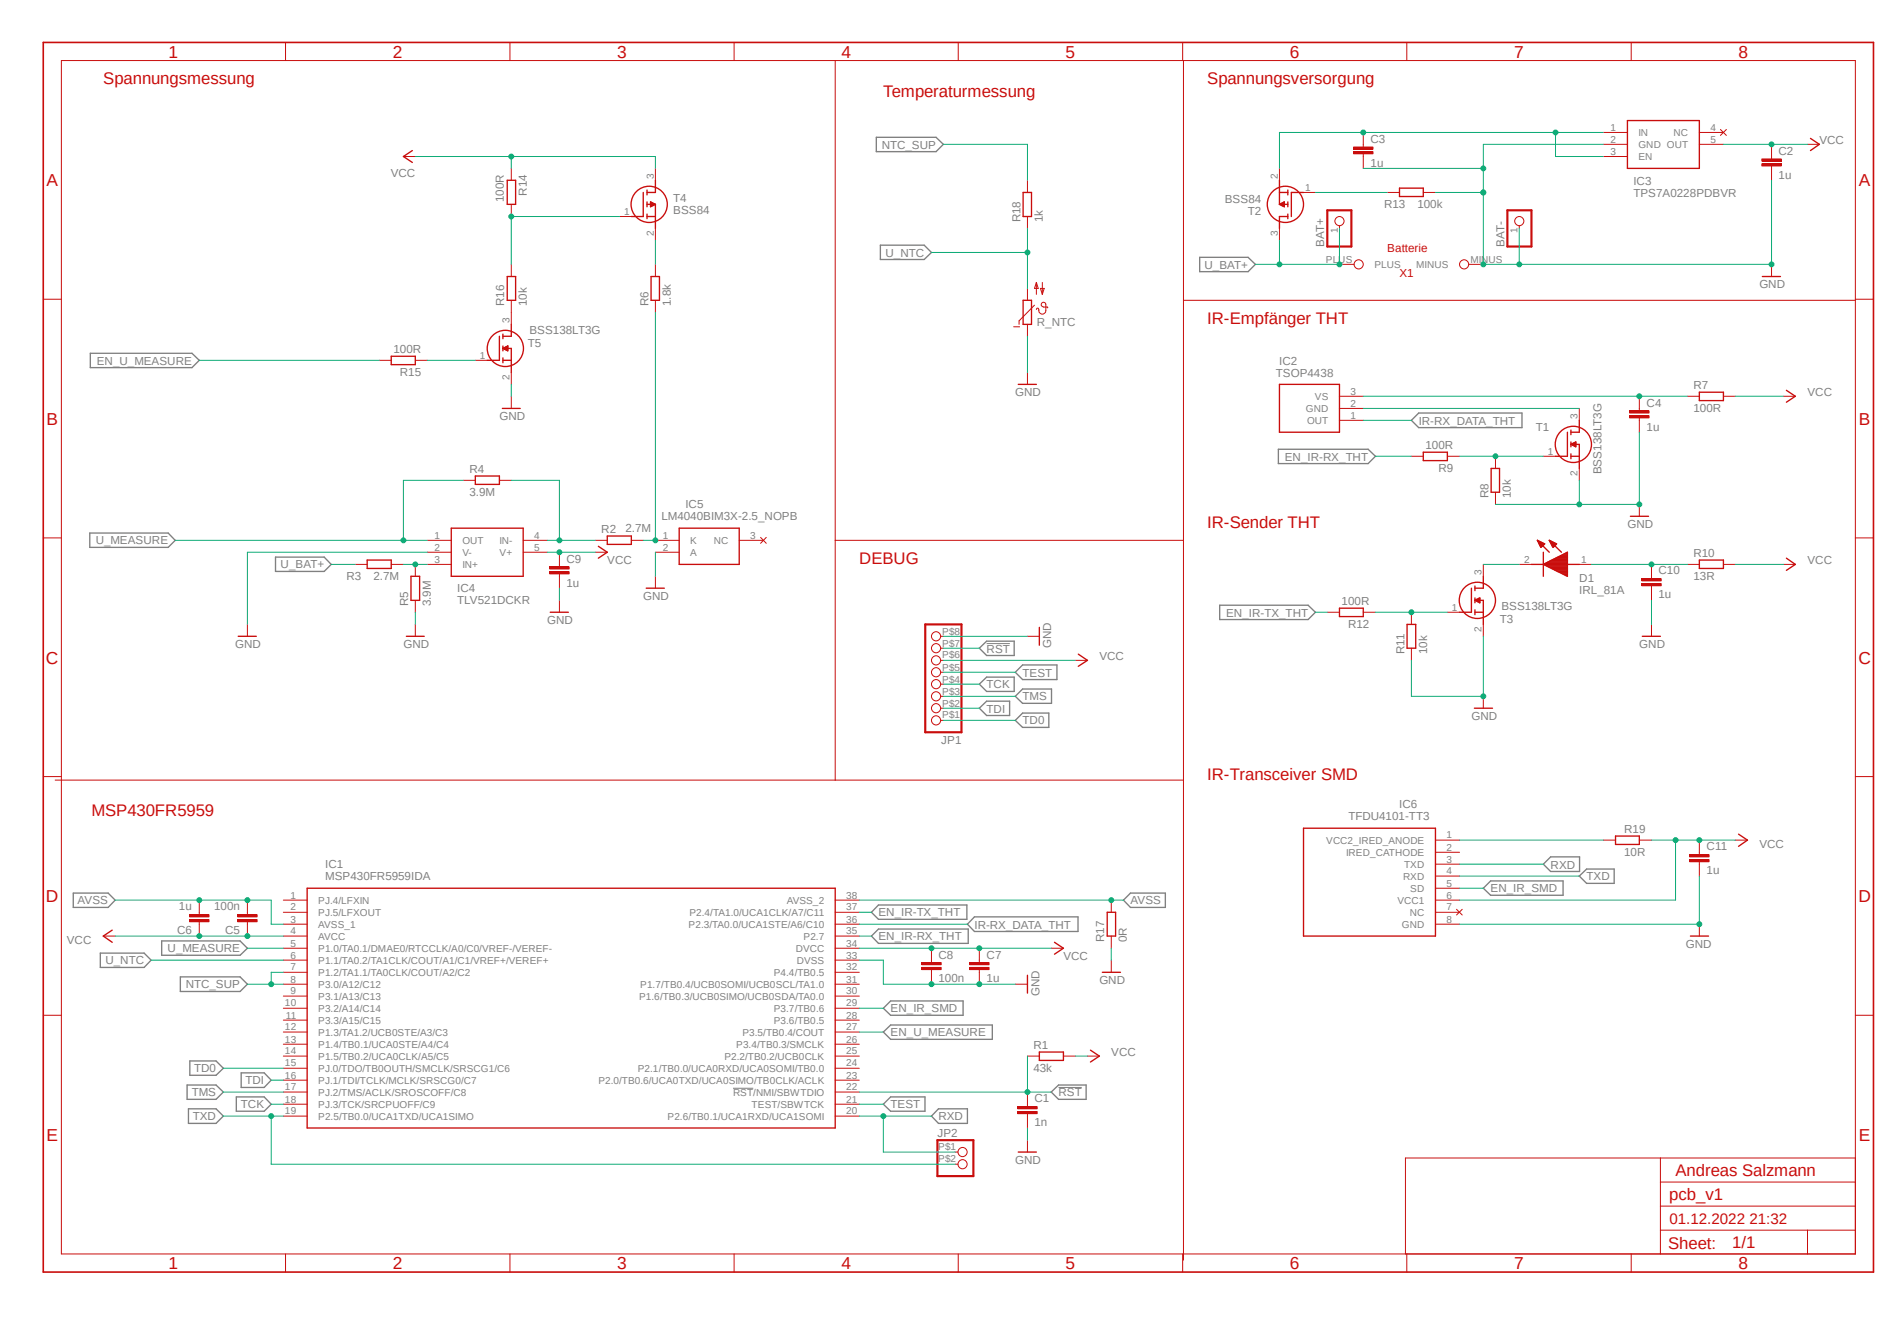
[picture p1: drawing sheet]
<svg xmlns="http://www.w3.org/2000/svg" width="297mm" height="210mm" viewBox="0 0 297 210" stroke-linecap="round" stroke-linejoin="round" font-family="sans-serif">
<path d="M6.4 6.4l287.2 193.2M293.6 6.4l-287.2 193.2" fill="none" stroke="#fff" stroke-width=".16"/>
<path d="M154.5 100.8h3.6M114.8 170.4h3.1M165.7 170.3h3.7" fill="none" stroke="#808080" stroke-width=".16"/>
<g fill="none" stroke="#808080" stroke-width=".21">
<path d="M137.2 21.5h9.4l1.1 1.1-1.1 1.1h-9.4zM137.8 38.4h6.9l1.1 1.1-1.1 1.1h-6.9zM14.1 55.3h16l1.1 1.1-1.1 1.2h-16zM187.8 40.3h7.6l1.2 1.1-1.2 1.1h-7.6zM200.2 70.4h14l1.1 1.1-1.1 1.1h-14zM221 65.8l1.1-1.1h16.2v2.3h-16.2zM14.1 83.5h12.2l1.1 1.1-1.1 1.1h-12.2zM43.1 87.2h7.7l1.1 1.2-1.1 1.1h-7.7zM191 94.8h13.8l1.2 1.1-1.2 1.1h-13.8zM153.3 110.9l1.2-1.1h3.6v2.3h-3.6zM153.3 107.1l1.2-1.1h4.3v2.3h-4.3zM153.3 101.5l1.2-1.1h4.3v2.3h-4.3z"/>
<path d="M159 112.8l1.1-1.1h4.1v2.2h-4.1zM159 109.1l1.1-1.2h4.5v2.3h-4.5zM159 105.3l1.1-1.2h5.4v2.3h-5.4zM11.5 139.9h5.4l1.1 1.1-1.1 1.1h-5.4zM233.4 138h11.3v2.2h-11.3l-1.2-1.1zM242.8 134.2h4.5v2.3h-4.5l-1.2-1.2zM247.3 137.2l1.1-1.1h4.3v2.2h-4.3zM15.7 149.3h6.9l1.1 1.1-1.1 1.1h-6.9zM25.3 147.4h12.3l1.1 1.1-1.1 1.1h-12.3zM28.2 153h9.4l1.1 1.1-1.1 1.2h-9.4zM136.4 146.6l1.1-1.1h14.1v2.2h-14.1zM137.5 141.7h13.9v2.3h-13.9l-1.1-1.1z"/>
<path d="M138.3 157.9l1.1-1.1h11.4v2.2h-11.4zM152.6 143.6h16.2v2.3h-16.2l-1.1-1.2zM175.9 141l1.1-1.1h5.5v2.2h-5.5zM29.3 169.9h4.5l1.2 1.1-1.2 1.2h-4.5zM29.5 173.7h4.3l1.2 1.1-1.2 1.1h-4.3zM29.7 166.2h4.1l1.2 1.1-1.2 1.1h-4.1zM37 171.8h4.4l1.1 1.1-1.1 1.1h-4.4zM37.8 168h3.6l1.1 1.2-1.1 1.1h-3.6zM138.3 172.9l1.1-1.1h5.4v2.2h-5.4zM138.3 161.6l1.1-1.1h16v2.3h-16zM146.9 173.7h4.6v2.2h-4.6l-1.1-1.1zM164.6 171l1.1-1.1h4.4v2.3h-4.4z"/>
</g>
<g fill="none" stroke="#c90d0c" stroke-width=".16">
<path d="M9.6 9.5h280.9v186.9h-280.9zM44.7 6.6v2.9M79.8 6.6v2.9M114.9 6.6v2.9M130.8 9.5v112.7M150 6.6v2.9M185.2 6.6v2.9M185.3 9.5v187.9M220.3 6.6v2.9M255.4 6.6v2.9M63.2 24.5h1.8M80.1 26.4v1.8"/>
<path d="M80.1 32v1.9M97 33.9h1.8M102.6 26.4v1.8M102.6 35.8v1.8M160.9 28.2v1.9M160.9 33.9v1.9M200.3 26.4v1.8M200.3 35.8v1.8M204.1 30.1h1.9M209.7 35.3v.5M211.9 23.7h3.1v.4h-3.1zM211.9 23h3.1v.4h-3.1z"/>
<path d="M213.4 20.7v2.3M213.4 24.1v2.3M217.2 30.1h1.9M222.8 30.1h1.9M237.9 35.3v.5M251 20.7h3.8M251 22.6h3.8M251 24.5h3.8M266.1 20.7h3.7M266.1 22.6h3.7M269.4 20.3l.9 .9M270.3 20.3l-.9 .9"/>
<path d="M275.8 25.7h3.1v.3h-3.1zM275.8 24.9h3.1v.3h-3.1zM277.4 22.6v2.3M277.4 26v2.2M283 22.6h1.9M6.8 46.9h2.8M59.4 56.4h1.9M65 56.4h1.9M74.4 56.4h1.9M80.1 41.4v1.9M80.1 47v3.8M80.1 58.3v1.9"/>
<path d="M102.6 41.4v1.9M102.6 47v1.9M158.7 51.2h.9M160.9 45.2v1.8M160.9 50.8v1.9M160.9 58.3v1.9M162 47.8l-2.4 2.4v.6M162.3 44.2l.3 1h-.6zM162.3 44.2v1.9M162.9 45.2h.6l-.3 .9zM163.2 44.2v1.9M164 48.2v-.1h-.6l-.4-.3 .1-.3 .2-.2 .4 .2a1.64 1.64 0 0 1-.2 1.6 .62 .62 0 0 1-.7-.1 .62 .62 0 0 1-.2-.7h-.2l-.1 .2"/>
<path d="M185.3 47h105.2M209.7 41.4h2.3M230 41.4h2.2M277.4 41.4v1.9M290.5 46.9h2.8M72.6 75.2h1.8M78.2 75.2h1.9M80.1 62.1v1.9M209.7 65.8h3.7M209.7 64h3.7M209.7 62.1h3.7M221 71.5h1.8"/>
<path d="M226.6 71.5h1.9M234.1 71.5v1.9M234.1 77.1v1.9M241.6 71.5h1.9M247.3 64v1.8M247.3 73.4v1.8M255.1 65.1h3.1v.3h-3.1zM255.1 64.3h3.1v.4h-3.1zM256.7 62.1v2.2M256.7 65.4v2.3M256.7 79v1.9M264.2 62.1h1.9"/>
<path d="M269.8 62.1h1.9M279.2 62.1h1.9M6.8 84.2h2.8M38.7 97.8v1.9M55.6 88.4h1.9M61.3 88.4h1.9M65 88.4v1.9M65 94v1.9M65 97.8v1.9M66.9 84.6h3.8M66.9 88.4h3.8M66.9 86.5h3.8"/>
<path d="M81.9 84.6h3.8M81.9 86.5h3.8M86.1 89.5h3v.4h-3zM86.1 88.8h3v.3h-3zM87.6 86.5v2.2M87.6 89.9v2.2M87.6 94v1.9M93.2 84.6h1.9M93.2 86.5h1.9M98.8 84.6h1.9M102.6 84.6h3.7M102.6 86.5h3.7"/>
<path d="M102.6 90.3v1.8M115.7 84.6h3.8M119.1 84.2l.9 .9M120 84.2l-.9 .9M130.8 84.6h54.5M147.3 99.7h.4M160.9 99.7h1.8M207.8 95.9h1.9M213.4 95.9h1.9M221 95.9v1.9M226.6 95.9h1.9M232.2 88.4v1.9"/>
<path d="M232.2 97.8v1.9M237.9 88.4h1.9M247.3 88.4h1.9M257 91.4h3.1v.3h-3.1zM257 90.6h3.1v.4h-3.1zM258.6 88.4v2.2M258.6 91.8v2.2M258.6 97.8v1.9M264.2 88.4h1.9M269.8 88.4h1.9M279.2 88.4h1.9M290.5 84.2h2.8"/>
<path d="M147.3 112.8h.4M147.3 110.9h.4M147.3 109.1h.4M147.3 107.1h.4M147.3 105.3h.4M147.3 103.4h.4M147.3 101.5h.4M168.4 103.4h1.9M221 101.5v1.9M232.2 109.1v1.8M6.8 121.6h2.8M8.6 122.2h176.7"/>
<path d="M224.7 131.6h3.8M224.7 133.5h3.8M224.7 135.3h3.8M224.7 137.2h3.8M224.7 139.1h3.8M251 131.6h1.9M256.7 131.6h1.9M264.5 134.6h3.1v.4h-3.1zM264.5 133.9h3.1v.3h-3.1zM266.1 131.6v2.3M266.1 135v2.2M271.7 131.6h1.9"/>
<path d="M290.5 121.6h2.8M6.8 159h2.8M16.2 146.6h1.8M29.7 143.3h3v.3h-3zM29.7 144h3v.4h-3zM31.2 141v2.2M31.2 144.4v2.2M37.2 143.3h3.1v.3h-3.1zM37.2 144h3.1v.4h-3.1zM38.7 141v2.2M38.7 144.4v2.2M44.4 141h3.7"/>
<path d="M44.4 142.9h3.7M44.4 144.7h3.7M44.4 146.6h3.7M44.4 148.5h3.7M44.4 150.4h3.7M44.4 152.3h3.7M44.4 154.1h3.7M44.4 156h3.7M44.4 157.9h3.7M44.4 159.8h3.7M130.8 141h3.7M130.8 142.9h3.7"/>
<path d="M130.8 144.7h3.7M130.8 146.6h3.7M130.8 148.5h3.7M130.8 150.4h3.7M130.8 152.3h3.7M130.8 154.1h3.7M130.8 156h3.7M130.8 157.9h3.7M130.8 159.8h3.7M144.3 151.5h3.1v.3h-3.1zM144.3 150.7h3.1v.4h-3.1zM145.8 148.5v2.2"/>
<path d="M145.8 151.9v2.2M151.8 151.5h3.1v.3h-3.1zM151.8 150.7h3.1v.4h-3.1zM153.3 148.5v2.2M153.3 151.9v2.2M159 154.1h1.9M164.6 148.5h1.9M174 141v1.9M174 146.6v1.9M174 150.4v1.9M224.7 141h3.8M224.7 142.9h3.8"/>
<path d="M224.7 144.7h3.8M228 142.4l.9 .9M228.9 142.4l-.9 .9M266.1 144.7v1.9M290.5 159h2.8M44.4 161.6h3.7M44.4 163.5h3.7M44.4 165.4h3.7M44.4 167.3h3.7M44.4 169.2h3.7M44.4 171h3.7M44.4 172.9h3.7"/>
<path d="M44.4 174.8h3.7M130.8 161.6h3.7M130.8 163.5h3.7M130.8 165.4h3.7M130.8 167.3h3.7M130.8 169.2h3.7M130.8 171h3.7M130.8 172.9h3.7M130.8 174.8h3.7M159.3 174.1h3.1v.3h-3.1zM159.3 173.3h3.1v.4h-3.1zM160.9 165.4h1.8"/>
<path d="M160.9 171v2.3M160.9 174.4v2.3M160.9 178.6v1.8M166.5 165.4h1.9M170.3 165.4h1.8M44.7 196.4v2.8M79.8 196.4v2.8M114.9 196.4v2.8M149.6 180.4h.4M149.6 182.3h.4M150 196.4v2.8M185.2 196.4v2.8"/>
<path d="M220.3 196.4v2.8M255.4 196.4v2.8M260 192.7h30.5M260 181.4v15M260 188.9h30.5M260 185.1h30.5M283 192.7v3.7M290.5 181.4h-70.5v15"/>
<circle cx="209.7" cy="34.6" r=".72"/>
<circle cx="237.9" cy="34.6" r=".72"/>
<circle cx="212.7" cy="41.4" r=".72"/>
<circle cx="229.2" cy="41.4" r=".72"/>
<circle cx="146.6" cy="99.7" r=".72"/>
<circle cx="146.6" cy="105.3" r=".72"/>
<circle cx="146.6" cy="101.5" r=".72"/>
<circle cx="146.6" cy="110.9" r=".72"/>
<circle cx="146.6" cy="107.1" r=".72"/>
<circle cx="146.6" cy="112.8" r=".72"/>
<circle cx="146.6" cy="103.4" r=".72"/>
<circle cx="146.6" cy="109.1" r=".72"/>
<circle cx="150.7" cy="180.4" r=".72"/>
<circle cx="150.7" cy="182.3" r=".72"/>
</g>
<path d="M6.8 6.6h286.5v192.6h-286.5z" fill="none" stroke="#c90d0c" stroke-width=".25"/>
<g fill="none" stroke="#c90d0c" stroke-width=".21">
<path d="M254.8 18.9h11.3v7.5h-11.3zM64.6 23.6l-1.4 .9 1.4 .9M79.4 28.2h1.3v3.8h-1.3zM100.7 30.1v3.8h-1.9M101.3 32h1.3M101.3 33.9h1.3M101.3 29.8v.7M101.3 31.6v.8M101.3 33.5v.7M101.9 32.3h.1M101.9 32.2h.4M101.9 32h.6"/>
<path d="M101.9 31.9h.5M101.9 31.8h.3M101.9 31.7h.1M101.9 31.6l.7 .4-.7 .4zM102.6 28.2v1.9h-1.3M102.6 32v3.8M160.2 30.1h1.3v3.8h-1.3zM200.3 28.2v3.8M200.3 30.1h1.3M200.3 32h1.3M200.3 32l.8-.4v.8zM200.4 32h.7"/>
<path d="M200.5 31.9h.6M200.6 32.2h.5M200.7 31.8h.4M200.9 32.3h.2M201 31.7h.1M201.6 33.9h-1.3v1.9M201.6 29.8v.7M201.6 31.6v.8M201.6 33.5v.7M204.1 30.1h-1.9v3.8M219.1 29.5h3.7v1.3h-3.7zM283.5 21.7l1.4 .9-1.4 1"/>
<path d="M61.3 55.8h3.7v1.3h-3.7zM78.2 52.7v3.7h-1.9M78.7 54.6h1.4v3.7M78.7 56.4h1.4M78.7 52.3v.7M78.7 54.2v.7M78.7 56v.8M79 54.7h.5M79 54.4h.5M79.2 54.3h.3M79.2 54.8h.3M79.4 43.3h1.3v3.7h-1.3z"/>
<path d="M79.5 54.2h.1M79.5 54.2l-.8 .4M79.5 54.2v.7l-.8-.3M80.1 50.8v1.9h-1.4M101.9 43.3h1.4v3.7h-1.4zM160.2 47h1.3v3.8h-1.3zM275.9 43.3h2.9M74.4 74.5h3.8v1.4h-3.8zM78.7 64h2.7M159.4 60.2h2.9M200.3 60.2h9.4v7.5h-9.4zM222.8 70.8h3.8v1.3h-3.8z"/>
<path d="M233.5 73.4h1.3v3.7h-1.3zM245.4 67.7v3.8h-1.9M246 69.6h1.3v3.8M246 71.5h1.3M246 67.4v.7M246 69.2v.8M246 71.1v.7M246 69.6l.7-.4v.8zM246.2 69.5h.5M246.3 69.7h.4M246.4 69.4h.3M246.5 69.8h.2"/>
<path d="M246.7 69.3h.1M247.3 65.8v1.9h-1.3M266.1 61.4h3.7v1.3h-3.7zM279.7 61.1l1.4 1-1.4 .9M37.3 99.7h2.8M57.5 87.7h3.8v1.3h-3.8zM63.6 99.7h2.8M64.3 90.3h1.4v3.7h-1.4zM70.7 82.7h11.2v7.6h-11.2zM86.1 95.9h2.9M93.7 85.6l1.4 .9-1.4 .9M95.1 83.9h3.7v1.4h-3.7z"/>
<path d="M101.2 92.1h2.8M106.3 82.7h9.4v5.7h-9.4zM162.7 98.3v2.7M209.7 95.2h3.7v1.4h-3.7zM220.3 97.8h1.4v3.7h-1.4zM230.4 92.1v3.8h-1.9M230.9 94h1.3v3.8M230.9 95.9h1.3M230.9 91.8v.7M230.9 93.6v.8M230.9 95.5v.8M230.9 94l.8-.4v.8z"/>
<path d="M231 94h.7M231.1 94.1h.6M231.2 93.9h.5M231.4 94.2h.3M231.5 93.7h.2M231.6 94.4h.1M232.2 90.3v1.8h-1.3M239.8 88.4h1.8M240.7 84.6l1.9 1.9M240.7 84.6l1.2 .6-.6 .5zM240.7 84.7h.1M240.8 84.8h.2"/>
<path d="M240.9 84.9h.4M240.9 85h.7M241 85.2h.8M241 85.3h.7M241.1 85.4h.5M241.2 85.6h.3M241.2 85.6h.1M241.6 86.5v3.8M241.6 88.4l3.8-1.9v3.8zM241.7 88.4h5.6M241.9 88.3h3.5M241.9 88.5h3.5"/>
<path d="M242.1 88.1h3.3M242.2 88.6h3.2M242.4 88h3M242.4 88.8h3M242.6 84.6l1.9 1.9M242.6 84.6l1.1 .6-.5 .5zM242.6 87.9h2.8M242.6 84.7h.1M242.7 84.8h.3M242.7 88.9h2.7M242.7 84.9h.5M242.8 85h.6"/>
<path d="M242.9 87.8h2.5M242.9 85.2h.8M242.9 85.3h.7M243 89h2.4M243 85.4h.5M243 85.6h.4M243.1 87.6h2.3M243.1 85.6h.1M243.2 89.2h2.2M243.3 87.5h2.1M243.4 89.3h2M243.6 87.4h1.8"/>
<path d="M243.7 89.4h1.7M243.8 87.3h1.6M243.9 89.5h1.5M244.1 87.2h1.3M244.2 89.6h1.2M244.3 87h1.1M244.4 89.7h1M244.6 86.9h.8M244.7 89.9h.7M244.9 86.8h.5M244.9 90h.5M245.1 86.7h.3"/>
<path d="M245.2 90.1h.2M245.3 86.5h.1M255.3 80.9h2.8M257.1 99.7h2.9M266.1 87.7h3.7v1.3h-3.7zM279.7 87.4l1.4 1-1.4 .9M168.8 102.4l1.5 1-1.5 1M230.8 110.9h2.9M48.1 139.1h82.7v37.6h-82.7zM204.1 129.7h20.6v16.9h-20.6zM252.9 130.9h3.8v1.3h-3.8zM272.2 130.6l1.4 1-1.4 .9"/>
<path d="M17.6 145.7l-1.4 .9 1.4 1M160.9 152.7v2.8M165.1 147.6l1.4 .9-1.4 .9M172.6 152.3h2.8M173.4 142.9h1.3v3.7h-1.3zM264.7 146.6h2.8M162.7 164.8h3.8v1.3h-3.8zM170.7 164.5l1.4 .9-1.4 .9M159.4 180.4h2.9"/>
<circle cx="101.6" cy="32" r="2.84"/>
<circle cx="201.3" cy="32" r="2.84"/>
<circle cx="79.1" cy="54.6" r="2.84"/>
<circle cx="246.3" cy="69.6" r="2.84"/>
<circle cx="231.3" cy="94" r="2.84"/>
</g>
<g fill="none" stroke="#c90d0c" stroke-width=".34">
<path d="M207.8 32.9h3.8v5.7h-3.8zM211.9 23.9h3.1M211.9 23.2h3.1M236 32.9h3.8v5.7h-3.8zM275.8 25.8h3.1M275.8 25.1h3.1M255.1 65.3h3.1M255.1 64.5h3.1M86.1 89.7h3M86.1 88.9h3M144.9 97.8h5.6v16.9h-5.6zM257 91.6h3.1"/>
<path d="M257 90.8h3.1M264.5 134.8h3.1M264.5 134h3.1M29.7 143.4h3M29.7 144.2h3M37.2 143.4h3.1M37.2 144.2h3.1M144.3 151.7h3.1M144.3 150.9h3.1M151.8 151.7h3.1M151.8 150.9h3.1M146.8 178.6h5.6v5.6h-5.6z"/>
<path d="M159.3 174.2h3.1M159.3 173.5h3.1"/>
</g>
<path d="M147.7 112.8h11.3M147.7 110.9h5.6M147.7 109.1h11.3M147.7 107.1h5.6M147.7 105.3h11.3M35 167.3h9.4M35 171h9.4M42.5 169.2h1.9M42.5 172.9h1.9M134.5 172.9h3.8M160.9 165.4v5.6h-26.4" fill="none" stroke="#0dab76" stroke-width=".16"/>
<circle cx="160.9" cy="171" r=".38" fill="#0dab76"/>
<g fill="none" stroke="#0dab76" stroke-width=".16">
<path d="M213.4 26.4h18.8M251 22.6h-18.8v7.5M277.4 28.2v13.2h-45.2M65 95.9v1.9M66.9 86.5h-28.2v11.3M102.6 86.5v3.8M147.7 99.7h13.2M147.7 101.5h5.6M160.9 171h3.7M160.9 176.7v1.9"/>
<circle cx="160.9" cy="171" r=".38"/>
</g>
<circle cx="232.2" cy="26.4" r=".38" fill="#0dab76"/>
<g fill="none" stroke="#0dab76" stroke-width=".16">
<path d="M224.7 30.1h7.5"/>
<circle cx="232.2" cy="26.4" r=".38"/>
</g>
<circle cx="232.2" cy="30.1" r=".38" fill="#0dab76"/>
<g fill="none" stroke="#0dab76" stroke-width=".16">
<path d="M232.2 30.1v11.3"/>
<circle cx="232.2" cy="30.1" r=".38"/>
</g>
<circle cx="232.2" cy="41.4" r=".38" fill="#0dab76"/>
<circle cx="232.2" cy="41.4" r=".38" fill="none" stroke="#0dab76" stroke-width=".16"/>
<circle cx="232.2" cy="30.1" r=".38" fill="#0dab76"/>
<circle cx="232.2" cy="30.1" r=".38" fill="none" stroke="#0dab76" stroke-width=".16"/>
<circle cx="277.4" cy="41.4" r=".38" fill="#0dab76"/>
<g fill="none" stroke="#0dab76" stroke-width=".16">
<path d="M237.9 35.8v5.6"/>
<circle cx="277.4" cy="41.4" r=".38"/>
</g>
<circle cx="237.9" cy="41.4" r=".38" fill="#0dab76"/>
<g fill="none" stroke="#0dab76" stroke-width=".16">
<path d="M234.1 79h13.2M256.7 67.7v11.3"/>
<circle cx="237.9" cy="41.4" r=".38"/>
</g>
<circle cx="256.7" cy="79" r=".38" fill="#0dab76"/>
<g fill="none" stroke="#0dab76" stroke-width=".16">
<path d="M247.3 75.2v3.8h9.4"/>
<circle cx="256.7" cy="79" r=".38"/>
</g>
<circle cx="247.3" cy="79" r=".38" fill="#0dab76"/>
<g fill="none" stroke="#0dab76" stroke-width=".16">
<path d="M80.1 60.2v1.9M134.5 150.4h3.8v3.7h15M174 148.5v1.9"/>
<circle cx="247.3" cy="79" r=".38"/>
</g>
<circle cx="145.8" cy="154.1" r=".38" fill="#0dab76"/>
<g fill="none" stroke="#0dab76" stroke-width=".16">
<path d="M153.3 154.1h5.7"/>
<circle cx="145.8" cy="154.1" r=".38"/>
</g>
<circle cx="153.3" cy="154.1" r=".38" fill="#0dab76"/>
<g fill="none" stroke="#0dab76" stroke-width=".16">
<path d="M160.9 52.7v5.6M266.1 137.2v7.5h-37.6"/>
<circle cx="153.3" cy="154.1" r=".38"/>
</g>
<circle cx="266.1" cy="144.7" r=".38" fill="#0dab76"/>
<g fill="none" stroke="#0dab76" stroke-width=".16">
<path d="M232.2 99.7v9.4h-11.2v-5.7"/>
<circle cx="266.1" cy="144.7" r=".38"/>
</g>
<circle cx="232.2" cy="109.1" r=".38" fill="#0dab76"/>
<g fill="none" stroke="#0dab76" stroke-width=".16">
<path d="M87.6 92.1v1.9M258.6 94v3.8M18 141h24.5v3.7h1.9"/>
<circle cx="232.2" cy="109.1" r=".38"/>
</g>
<circle cx="31.2" cy="141" r=".38" fill="#0dab76"/>
<circle cx="31.2" cy="141" r=".38" fill="none" stroke="#0dab76" stroke-width=".16"/>
<circle cx="38.7" cy="141" r=".38" fill="#0dab76"/>
<g fill="none" stroke="#0dab76" stroke-width=".16">
<path d="M134.5 141h41.4"/>
<circle cx="38.7" cy="141" r=".38"/>
</g>
<circle cx="174" cy="141" r=".38" fill="#0dab76"/>
<g fill="none" stroke="#0dab76" stroke-width=".16">
<path d="M85.7 86.5h7.5M168.4 165.4h1.9"/>
<circle cx="174" cy="141" r=".38"/>
</g>
<circle cx="87.6" cy="86.5" r=".38" fill="#0dab76"/>
<g fill="none" stroke="#0dab76" stroke-width=".16">
<path d="M269.8 22.6h13.2"/>
<circle cx="87.6" cy="86.5" r=".38"/>
</g>
<circle cx="277.4" cy="22.6" r=".38" fill="#0dab76"/>
<g fill="none" stroke="#0dab76" stroke-width=".16">
<path d="M65 24.5h37.6v1.9M80.1 24.5v1.9M271.7 62.1h7.5M271.7 88.4h7.5"/>
<circle cx="277.4" cy="22.6" r=".38"/>
</g>
<circle cx="80.1" cy="24.5" r=".38" fill="#0dab76"/>
<g fill="none" stroke="#0dab76" stroke-width=".16">
<path d="M134.5 148.5h18.8"/>
<circle cx="80.1" cy="24.5" r=".38"/>
</g>
<circle cx="145.8" cy="148.5" r=".38" fill="#0dab76"/>
<g fill="none" stroke="#0dab76" stroke-width=".16">
<path d="M153.3 148.5h11.3"/>
<circle cx="145.8" cy="148.5" r=".38"/>
</g>
<circle cx="153.3" cy="148.5" r=".38" fill="#0dab76"/>
<g fill="none" stroke="#0dab76" stroke-width=".16">
<path d="M147.7 103.4h20.7M258.6 131.6h3.7v9.4h-33.8"/>
<circle cx="153.3" cy="148.5" r=".38"/>
</g>
<circle cx="262.3" cy="131.6" r=".38" fill="#0dab76"/>
<g fill="none" stroke="#0dab76" stroke-width=".16">
<path d="M262.3 131.6h9.4"/>
<circle cx="262.3" cy="131.6" r=".38"/>
</g>
<circle cx="266.1" cy="131.6" r=".38" fill="#0dab76"/>
<g fill="none" stroke="#0dab76" stroke-width=".16">
<path d="M31.2 146.6h13.2"/>
<circle cx="266.1" cy="131.6" r=".38"/>
</g>
<circle cx="38.7" cy="146.6" r=".38" fill="#0dab76"/>
<g fill="none" stroke="#0dab76" stroke-width=".16">
<path d="M18 146.6h13.2"/>
<circle cx="38.7" cy="146.6" r=".38"/>
</g>
<circle cx="31.2" cy="146.6" r=".38" fill="#0dab76"/>
<g fill="none" stroke="#0dab76" stroke-width=".16">
<path d="M80.1 75.2h7.5v9.4M85.7 84.6h7.5"/>
<circle cx="31.2" cy="146.6" r=".38"/>
</g>
<circle cx="87.6" cy="84.6" r=".38" fill="#0dab76"/>
<g fill="none" stroke="#0dab76" stroke-width=".16">
<path d="M63.2 88.4h3.7"/>
<circle cx="87.6" cy="84.6" r=".38"/>
</g>
<circle cx="65" cy="88.4" r=".38" fill="#0dab76"/>
<g fill="none" stroke="#0dab76" stroke-width=".16">
<path d="M72.6 75.2h-9.4v9.4M27.4 84.6h39.5"/>
<circle cx="65" cy="88.4" r=".38"/>
</g>
<circle cx="63.2" cy="84.6" r=".38" fill="#0dab76"/>
<g fill="none" stroke="#0dab76" stroke-width=".16">
<path d="M200.3 37.6v3.8M196.6 41.4h13.1M51.9 88.4h3.7M38.7 148.5h5.7"/>
<circle cx="63.2" cy="84.6" r=".38"/>
</g>
<circle cx="200.3" cy="41.4" r=".38" fill="#0dab76"/>
<g fill="none" stroke="#0dab76" stroke-width=".16">
<path d="M209.7 35.8v5.6"/>
<circle cx="200.3" cy="41.4" r=".38"/>
</g>
<circle cx="209.7" cy="41.4" r=".38" fill="#0dab76"/>
<g fill="none" stroke="#0dab76" stroke-width=".16">
<path d="M102.6 48.9v35.7h-1.9"/>
<circle cx="209.7" cy="41.4" r=".38"/>
</g>
<circle cx="102.6" cy="84.6" r=".38" fill="#0dab76"/>
<g fill="none" stroke="#0dab76" stroke-width=".16">
<path d="M213.4 62.1h50.8"/>
<circle cx="102.6" cy="84.6" r=".38"/>
</g>
<circle cx="256.7" cy="62.1" r=".38" fill="#0dab76"/>
<g fill="none" stroke="#0dab76" stroke-width=".16">
<path d="M213.4 64h33.9M228.5 71.5h13.1"/>
<circle cx="256.7" cy="62.1" r=".38"/>
</g>
<circle cx="234.1" cy="71.5" r=".38" fill="#0dab76"/>
<g fill="none" stroke="#0dab76" stroke-width=".16">
<path d="M213.4 65.8h7.6M215.3 71.5h5.7M249.2 88.4h15M134.5 144.7h17M134.5 146.6h1.9"/>
<circle cx="234.1" cy="71.5" r=".38"/>
</g>
<circle cx="258.6" cy="88.4" r=".38" fill="#0dab76"/>
<g fill="none" stroke="#0dab76" stroke-width=".16">
<path d="M215.3 95.9h11.3M232.2 88.4h5.7"/>
<circle cx="258.6" cy="88.4" r=".38"/>
</g>
<circle cx="221" cy="95.9" r=".38" fill="#0dab76"/>
<g fill="none" stroke="#0dab76" stroke-width=".16">
<path d="M97 33.9h-16.9v7.5M102.6 37.6v3.8M206 30.1h11.2M206 95.9h1.8M134.5 142.9h1.9"/>
<circle cx="221" cy="95.9" r=".38"/>
</g>
<circle cx="80.1" cy="33.9" r=".38" fill="#0dab76"/>
<g fill="none" stroke="#0dab76" stroke-width=".16">
<path d="M31.2 56.4h28.2M66.9 56.4h7.5M228.5 135.3h13.1M134.5 161.6h3.8M134.5 174.8h11.3M138.3 174.8v5.6h11.3"/>
<circle cx="80.1" cy="33.9" r=".38"/>
</g>
<circle cx="138.3" cy="174.8" r=".38" fill="#0dab76"/>
<g fill="none" stroke="#0dab76" stroke-width=".16">
<path d="M228.5 137.2h18.8M35 174.8h9.4M42.5 174.8v7.5h107.1"/>
<circle cx="138.3" cy="174.8" r=".38"/>
</g>
<circle cx="42.5" cy="174.8" r=".38" fill="#0dab76"/>
<g fill="none" stroke="#0dab76" stroke-width=".16">
<path d="M145.8 39.5h15.1M160.9 35.8v9.4"/>
<circle cx="42.5" cy="174.8" r=".38"/>
</g>
<circle cx="160.9" cy="39.5" r=".38" fill="#0dab76"/>
<g fill="none" stroke="#0dab76" stroke-width=".16">
<path d="M147.7 22.6h13.2v5.6M23.7 150.4h20.7M38.7 154.1h5.7M44.4 152.3h-1.9v1.8"/>
<circle cx="160.9" cy="39.5" r=".38"/>
</g>
<circle cx="42.5" cy="154.1" r=".38" fill="#0dab76"/>
<g fill="none" stroke="#0dab76" stroke-width=".16">
<path d="M243.5 20.7h-43.2v5.7M228.5 131.6h22.5M228.5 139.1h3.7M134.5 157.9h3.8"/>
<circle cx="42.5" cy="154.1" r=".38"/>
</g>
<circle cx="213.4" cy="20.7" r=".38" fill="#0dab76"/>
<g fill="none" stroke="#0dab76" stroke-width=".16">
<path d="M251 20.7h-7.5v3.8h7.5"/>
<circle cx="213.4" cy="20.7" r=".38"/>
</g>
<circle cx="243.5" cy="20.7" r=".38" fill="#0dab76"/>
<circle cx="243.5" cy="20.7" r=".38" fill="none" stroke="#0dab76" stroke-width=".16"/>
<g font-size="2.7" fill="#c90d0c">
<text x="26.4" y="9">1</text>
<text x="61.5" y="9">2</text>
<text x="96.6" y="9">3</text>
<text x="131.7" y="9">4</text>
<text x="166.8" y="9">5</text>
<text x="202" y="9">6</text>
<text x="237.1" y="9">7</text>
<text x="272.2" y="9">8</text>
<text x="7.3" y="29.1">A</text>
<text x="291" y="29.1">A</text>
<text x="7.3" y="66.5">B</text>
<text x="291" y="66.5">B</text>
<text x="7.2" y="103.9">C</text>
<text x="291" y="103.9">C</text>
<text x="7.2" y="141.3">D</text>
<text x="291" y="141.3">D</text>
<text x="7.3" y="178.7">E</text>
<text x="291" y="178.7">E</text>
<text x="26.4" y="198.8">1</text>
<text x="61.5" y="198.8">2</text>
<text x="96.6" y="198.8">3</text>
<text x="131.7" y="198.8">4</text>
<text x="166.8" y="198.8">5</text>
<text x="202" y="198.8">6</text>
<text x="237.1" y="198.8">7</text>
<text x="272.2" y="198.8">8</text>
</g>
<g font-size="2.6" fill="#c90d0c">
<text x="16.2" y="13.2">Spannungsmessung</text>
<text x="138.3" y="15.1">Temperaturmessung</text>
<text x="189" y="13.2">Spannungsversorgung</text>
<text x="189" y="50.8">IR-Empfänger THT</text>
<text x="189" y="82.8">IR-Sender THT</text>
<text x="134.5" y="88.4">DEBUG</text>
<text x="189" y="122.2">IR-Transceiver SMD</text>
<text x="14.3" y="127.8">MSP430FR5959</text>
<text x="262.3" y="184.2">Andreas Salzmann</text>
<text x="261.4" y="188">pcb_v1</text>
<text x="261.2" y="195.5">Sheet:</text>
<text x="271.2" y="195.5">1/1</text>
</g>
<text font-size="2.4" fill="#c90d0c" x="261.4" y="191.7">01.12.2022 21:32</text>
<g font-size="1.8" fill="#808080">
<text x="138" y="23.3">NTC_SUP</text>
<text x="214.6" y="22.4">C3</text>
<text x="284.9" y="22.6">VCC</text>
<text x="61.2" y="27.7">VCC</text>
<text x="214.6" y="26.1">1u</text>
<text x="255.7" y="28.9">IC3</text>
<text x="278.5" y="28">1u</text>
<text x="278.5" y="24.2">C2</text>
<text x="78.9" y="31.7" transform="rotate(-90 78.9 31.7)">100R</text>
<text x="82.5" y="30.6" transform="rotate(-90 82.5 30.6)">R14</text>
<text x="105.4" y="33.6">BSS84</text>
<text x="105.4" y="31.7">T4</text>
<text x="159.8" y="34.8" transform="rotate(-90 159.8 34.8)">R18</text>
<text x="163.3" y="34.8" transform="rotate(-90 163.3 34.8)">1k</text>
<text x="191.8" y="31.8">BSS84</text>
<text x="195.4" y="33.6">T2</text>
<text x="216.7" y="32.6">R13</text>
<text x="221.9" y="32.6">100k</text>
<text x="255.7" y="30.8">TPS7A0228PDBVR</text>
<text x="138.6" y="40.2">U_NTC</text>
<text x="207.3" y="38.6" transform="rotate(-90 207.3 38.6)">BAT+</text>
<text x="235.5" y="38.6" transform="rotate(-90 235.5 38.6)">BAT-</text>
<text x="79" y="48" transform="rotate(-90 79 48)">R16</text>
<text x="82.5" y="48" transform="rotate(-90 82.5 48)">10k</text>
<text x="101.5" y="48" transform="rotate(-90 101.5 48)">R6</text>
<text x="105" y="48" transform="rotate(-90 105 48)">1.8k</text>
<text x="188.6" y="42.1">U_BAT+</text>
<text x="275.5" y="45.2">GND</text>
<text x="82.9" y="52.4">BSS138LT3G</text>
<text x="162.3" y="51">R_NTC</text>
<text x="15.2" y="57.1">EN_U_MEASURE</text>
<text x="61.6" y="55.3">100R</text>
<text x="62.6" y="58.8">R15</text>
<text x="82.6" y="54.3">T5</text>
<text x="199.8" y="59">TSOP4438</text>
<text x="200.3" y="57.1">IC2</text>
<text x="78.2" y="65.8">GND</text>
<text x="159" y="62.1">GND</text>
<text x="257.8" y="63.7">C4</text>
<text x="265.1" y="64.5">100R</text>
<text x="265.1" y="61">R7</text>
<text x="283" y="62.1">VCC</text>
<text x="222.1" y="66.5">IR-RX_DATA_THT</text>
<text x="223.2" y="70.4">100R</text>
<text x="240.5" y="67.4">T1</text>
<text x="257.8" y="67.4">1u</text>
<text x="73.5" y="77.7">3.9M</text>
<text x="73.5" y="74.1">R4</text>
<text x="201.2" y="72.1">EN_IR-RX_THT</text>
<text x="225.2" y="73.9">R9</text>
<text x="250.7" y="74.3" transform="rotate(-90 250.7 74.3)">BSS138LT3G</text>
<text x="94.1" y="83.5">R2</text>
<text x="97.9" y="83.3">2.7M</text>
<text x="103.5" y="81.5">LM4040BIM3X-2.5_NOPB</text>
<text x="107.3" y="79.6">IC5</text>
<text x="233" y="78.1" transform="rotate(-90 233 78.1)">R8</text>
<text x="236.6" y="78.1" transform="rotate(-90 236.6 78.1)">10k</text>
<text x="254.8" y="82.8">GND</text>
<text x="15" y="85.3">U_MEASURE</text>
<text x="43.9" y="89">U_BAT+</text>
<text x="88.7" y="88.1">C9</text>
<text x="95.1" y="88.4">VCC</text>
<text x="259.7" y="90">C10</text>
<text x="265.1" y="87.2">R10</text>
<text x="283" y="88.4">VCC</text>
<text x="54.2" y="90.8">R3</text>
<text x="58.5" y="90.8">2.7M</text>
<text x="63.9" y="95" transform="rotate(-90 63.9 95)">R5</text>
<text x="67.5" y="95" transform="rotate(-90 67.5 95)">3.9M</text>
<text x="71.6" y="94.7">TLV521DCKR</text>
<text x="71.6" y="92.8">IC4</text>
<text x="88.7" y="91.9">1u</text>
<text x="100.7" y="94">GND</text>
<text x="210.1" y="94.7">100R</text>
<text x="235.1" y="95.6">BSS138LT3G</text>
<text x="247.3" y="93.1">IRL_81A</text>
<text x="247.3" y="91.2">D1</text>
<text x="259.7" y="93.7">1u</text>
<text x="265.1" y="90.8">13R</text>
<text x="36.8" y="101.5">GND</text>
<text x="63.2" y="101.5">GND</text>
<text x="85.7" y="97.8">GND</text>
<text x="164.6" y="101.5" transform="rotate(-90 164.6 101.5)">GND</text>
<text x="192" y="96.6">EN_IR-TX_THT</text>
<text x="211.1" y="98.3">R12</text>
<text x="234.8" y="97.5">T3</text>
<text x="256.7" y="101.5">GND</text>
<text x="154.5" y="107.8">TCK</text>
<text x="154.5" y="102.2">RST</text>
<text x="160.1" y="106">TEST</text>
<text x="172.1" y="103.4">VCC</text>
<text x="219.9" y="102.4" transform="rotate(-90 219.9 102.4)">R11</text>
<text x="223.4" y="102.4" transform="rotate(-90 223.4 102.4)">10k</text>
<text x="154.5" y="111.6">TDI</text>
<text x="160.1" y="113.5">TD0</text>
<text x="160.1" y="109.7">TMS</text>
<text x="230.4" y="112.8">GND</text>
<text x="147.4" y="116.5">JP1</text>
<text x="211.1" y="128.5">TFDU4101-TT3</text>
<text x="219.1" y="126.6">IC6</text>
<text x="254.3" y="130.5">R19</text>
<text x="50.9" y="137.9">MSP430FR5959IDA</text>
<text x="50.9" y="136">IC1</text>
<text x="242.8" y="136">RXD</text>
<text x="248.4" y="137.9">TXD</text>
<text x="254.3" y="134">10R</text>
<text x="267.2" y="136.9">1u</text>
<text x="267.2" y="133.2">C11</text>
<text x="275.5" y="132.9">VCC</text>
<text x="12.1" y="141.6">AVSS</text>
<text x="28" y="142.6">1u</text>
<text x="33.5" y="142.6">100n</text>
<text x="137.5" y="143.5">EN_IR-TX_THT</text>
<text x="177" y="141.6">AVSS</text>
<text x="233.4" y="139.7">EN_IR_SMD</text>
<text x="10.5" y="147.9">VCC</text>
<text x="26.2" y="149.1">U_MEASURE</text>
<text x="27.7" y="146.3">C6</text>
<text x="35.3" y="146.3">C5</text>
<text x="137.5" y="147.3">EN_IR-RX_THT</text>
<text x="152.6" y="145.4">IR-RX_DATA_THT</text>
<text x="172.9" y="147.6" transform="rotate(-90 172.9 147.6)">R17</text>
<text x="176.4" y="147.6" transform="rotate(-90 176.4 147.6)">0R</text>
<text x="263.9" y="148.5">GND</text>
<text x="16.5" y="151">U_NTC</text>
<text x="29.1" y="154.8">NTC_SUP</text>
<text x="146.9" y="153.8">100n</text>
<text x="146.9" y="150.1">C8</text>
<text x="154.5" y="153.8">1u</text>
<text x="154.5" y="150.1">C7</text>
<text x="162.7" y="156" transform="rotate(-90 162.7 156)">GND</text>
<text x="166.5" y="150.4">VCC</text>
<text x="172.1" y="154.1">GND</text>
<text x="139.4" y="158.5">EN_IR_SMD</text>
<text x="30.4" y="167.9">TD0</text>
<text x="139.4" y="162.3">EN_U_MEASURE</text>
<text x="161.8" y="167.9">43k</text>
<text x="161.8" y="164.3">R1</text>
<text x="174" y="165.4">VCC</text>
<text x="30" y="171.7">TMS</text>
<text x="37.7" y="173.6">TCK</text>
<text x="38.4" y="169.8">TDI</text>
<text x="139.4" y="173.6">TEST</text>
<text x="162" y="172.6">C1</text>
<text x="165.7" y="171.7">RST</text>
<text x="30.2" y="175.5">TXD</text>
<text x="146.8" y="178.1">JP2</text>
<text x="146.9" y="175.5">RXD</text>
<text x="162" y="176.4">1n</text>
<text x="159" y="182.3">GND</text>
</g>
<g font-size="1.8" fill="#c90d0c">
<text x="217.2" y="39.5">Batterie</text>
<text x="219.1" y="43.3">X1</text>
</g>
<g font-size="1.6" fill="#808080">
<text x="252.2" y="20.5">1</text>
<text x="252.2" y="22.4">2</text>
<text x="256.5" y="21.3">IN</text>
<text x="256.5" y="23.2">GND OUT</text>
<text x="262" y="21.3">NC</text>
<text x="267.8" y="20.5">4</text>
<text x="267.8" y="22.4">5</text>
<text x="102.4" y="28" transform="rotate(-90 102.4 28)">3</text>
<text x="200.1" y="28" transform="rotate(-90 200.1 28)">2</text>
<text x="204.3" y="29.9">1</text>
<text x="252.2" y="24.3">3</text>
<text x="256.5" y="25.1">EN</text>
<text x="97.7" y="33.6">1</text>
<text x="102.4" y="36.9" transform="rotate(-90 102.4 36.9)">2</text>
<text x="200.1" y="36.9" transform="rotate(-90 200.1 36.9)">3</text>
<text x="207.6" y="41.1">PLUS</text>
<text x="209.5" y="36.5" transform="rotate(-90 209.5 36.5)">1</text>
<text x="215.2" y="42">PLUS</text>
<text x="221.7" y="42">MINUS</text>
<text x="230.2" y="41.1">MINUS</text>
<text x="237.6" y="36.5" transform="rotate(-90 237.6 36.5)">1</text>
<text x="79.8" y="50.5" transform="rotate(-90 79.8 50.5)">3</text>
<text x="75.1" y="56.2">1</text>
<text x="79.8" y="59.5" transform="rotate(-90 79.8 59.5)">2</text>
<text x="204.5" y="64.5">GND</text>
<text x="205.9" y="62.7">VS</text>
<text x="211.5" y="65.6">1</text>
<text x="211.5" y="63.7">2</text>
<text x="211.5" y="61.8">3</text>
<text x="247" y="65.6" transform="rotate(-90 247 65.6)">3</text>
<text x="204.6" y="66.4">OUT</text>
<text x="242.4" y="71.2">1</text>
<text x="247" y="74.5" transform="rotate(-90 247 74.5)">2</text>
<text x="68" y="84.4">1</text>
<text x="68" y="86.2">2</text>
<text x="68" y="88.1">3</text>
<text x="72.4" y="85.2">OUT</text>
<text x="72.4" y="87.1">V-</text>
<text x="72.4" y="88.9">IN+</text>
<text x="78.2" y="85.2">IN-</text>
<text x="78.2" y="87.1">V+</text>
<text x="83.7" y="84.4">4</text>
<text x="83.7" y="86.2">5</text>
<text x="103.8" y="84.4">1</text>
<text x="103.8" y="86.2">2</text>
<text x="108.1" y="85.2">K</text>
<text x="108.1" y="87.1">A</text>
<text x="111.8" y="85.2">NC</text>
<text x="117.5" y="84.4">3</text>
<text x="232" y="90" transform="rotate(-90 232 90)">3</text>
<text x="238.6" y="88.1">2</text>
<text x="247.6" y="88.1">1</text>
<text x="227.3" y="95.6">1</text>
<text x="147.5" y="101.3">P$7</text>
<text x="147.5" y="99.4">P$8</text>
<text x="232" y="98.9" transform="rotate(-90 232 98.9)">2</text>
<text x="147.5" y="106.9">P$4</text>
<text x="147.5" y="105">P$5</text>
<text x="147.5" y="103.1">P$6</text>
<text x="147.5" y="112.5">P$1</text>
<text x="147.5" y="110.7">P$2</text>
<text x="147.5" y="108.8">P$3</text>
<text x="226.5" y="131.3">1</text>
<text x="207.6" y="132.2">VCC2_IRED_ANODE</text>
<text x="210.8" y="134">IRED_CATHODE</text>
<text x="219.7" y="137.8">RXD</text>
<text x="219.8" y="135.9">TXD</text>
<text x="226.5" y="133.2">2</text>
<text x="226.5" y="135.1">3</text>
<text x="226.5" y="136.9">4</text>
<text x="45.5" y="140.7">1</text>
<text x="45.5" y="142.6">2</text>
<text x="49.8" y="141.6">PJ.4/LFXIN</text>
<text x="49.8" y="143.4">PJ.5/LFXOUT</text>
<text x="107.9" y="143.4">P2.4/TA1.0/UCA1CLK/A7/C11</text>
<text x="123.2" y="141.6">AVSS_2</text>
<text x="132.5" y="140.7">38</text>
<text x="132.5" y="142.6">37</text>
<text x="218.8" y="141.6">VCC1</text>
<text x="220.7" y="143.4">NC</text>
<text x="220.8" y="139.7">SD</text>
<text x="226.5" y="138.9">5</text>
<text x="226.5" y="140.7">6</text>
<text x="226.5" y="142.6">7</text>
<text x="45.5" y="144.5">3</text>
<text x="45.5" y="146.3">4</text>
<text x="45.5" y="148.3">5</text>
<text x="49.8" y="145.3">AVSS_1</text>
<text x="49.8" y="147.2">AVCC</text>
<text x="49.8" y="149.1">P1.0/TA0.1/DMAE0/RTCCLK/A0/C0/VREF-/VEREF-</text>
<text x="107.8" y="145.3">P2.3/TA0.0/UCA1STE/A6/C10</text>
<text x="124.6" y="149.1">DVCC</text>
<text x="125.8" y="147.2">P2.7</text>
<text x="132.5" y="144.5">36</text>
<text x="132.5" y="146.3">35</text>
<text x="132.5" y="148.3">34</text>
<text x="219.5" y="145.3">GND</text>
<text x="226.5" y="144.5">8</text>
<text x="45.5" y="150.1">6</text>
<text x="45.5" y="152">7</text>
<text x="45.5" y="153.9">8</text>
<text x="45.5" y="155.7">9</text>
<text x="49.8" y="150.9">P1.1/TA0.2/TA1CLK/COUT/A1/C1/VREF+/VEREF+</text>
<text x="49.8" y="152.8">P1.2/TA1.1/TA0CLK/COUT/A2/C2</text>
<text x="49.8" y="154.7">P3.0/A12/C12</text>
<text x="100.2" y="154.7">P1.7/TB0.4/UCB0SOMI/UCB0SCL/TA1.0</text>
<text x="121.2" y="152.8">P4.4/TB0.5</text>
<text x="124.8" y="151">DVSS</text>
<text x="132.5" y="150.1">33</text>
<text x="132.5" y="152">32</text>
<text x="132.5" y="153.9">31</text>
<text x="132.5" y="155.7">30</text>
<text x="44.6" y="157.6">10</text>
<text x="44.6" y="161.4">12</text>
<text x="44.7" y="159.5">11</text>
<text x="49.8" y="156.6">P3.1/A13/C13</text>
<text x="49.8" y="158.5">P3.2/A14/C14</text>
<text x="49.8" y="160.3">P3.3/A15/C15</text>
<text x="100.1" y="156.6">P1.6/TB0.3/UCB0SIMO/UCB0SDA/TA0.0</text>
<text x="121.2" y="158.5">P3.7/TB0.6</text>
<text x="121.2" y="160.4">P3.6/TB0.5</text>
<text x="132.5" y="157.6">29</text>
<text x="132.5" y="159.5">28</text>
<text x="132.5" y="161.4">27</text>
<text x="44.6" y="163.3">13</text>
<text x="44.6" y="165.1">14</text>
<text x="44.6" y="167">15</text>
<text x="49.8" y="162.2">P1.3/TA1.2/UCB0STE/A3/C3</text>
<text x="49.8" y="164.1">P1.4/TB0.1/UCA0STE/A4/C4</text>
<text x="49.8" y="166">P1.5/TB0.2/UCA0CLK/A5/C5</text>
<text x="49.8" y="167.9">PJ.0/TDO/TB0OUTH/SMCLK/SRSCG1/C6</text>
<text x="99.9" y="167.9">P2.1/TB0.0/UCA0RXD/UCA0SOMI/TB0.0</text>
<text x="113.4" y="166">P2.2/TB0.2/UCB0CLK</text>
<text x="115.3" y="164.1">P3.4/TB0.3/SMCLK</text>
<text x="116.2" y="162.2">P3.5/TB0.4/COUT</text>
<text x="132.5" y="163.3">26</text>
<text x="132.5" y="165.1">25</text>
<text x="132.5" y="167">24</text>
<text x="44.6" y="168.9">16</text>
<text x="44.6" y="170.8">17</text>
<text x="44.6" y="172.7">18</text>
<text x="49.8" y="169.7">PJ.1/TDI/TCLK/MCLK/SRSCG0/C7</text>
<text x="49.8" y="171.6">PJ.2/TMS/ACLK/SROSCOFF/C8</text>
<text x="49.8" y="173.5">PJ.3/TCK/SRCPUOFF/C9</text>
<text x="93.7" y="169.8">P2.0/TB0.6/UCA0TXD/UCA0SIMO/TB0CLK/ACLK</text>
<text x="114.8" y="171.6">RST/NMI/SBWTDIO</text>
<text x="117.7" y="173.5">TEST/SBWTCK</text>
<text x="132.5" y="168.9">23</text>
<text x="132.5" y="170.8">22</text>
<text x="132.5" y="172.7">21</text>
<text x="44.6" y="174.5">19</text>
<text x="49.8" y="175.3">P2.5/TB0.0/UCA1TXD/UCA1SIMO</text>
<text x="104.5" y="175.4">P2.6/TB0.1/UCA1RXD/UCA1SOMI</text>
<text x="132.5" y="174.5">20</text>
<text x="146.9" y="180.2">P$1</text>
<text x="146.9" y="182">P$2</text>
</g>
</svg>
